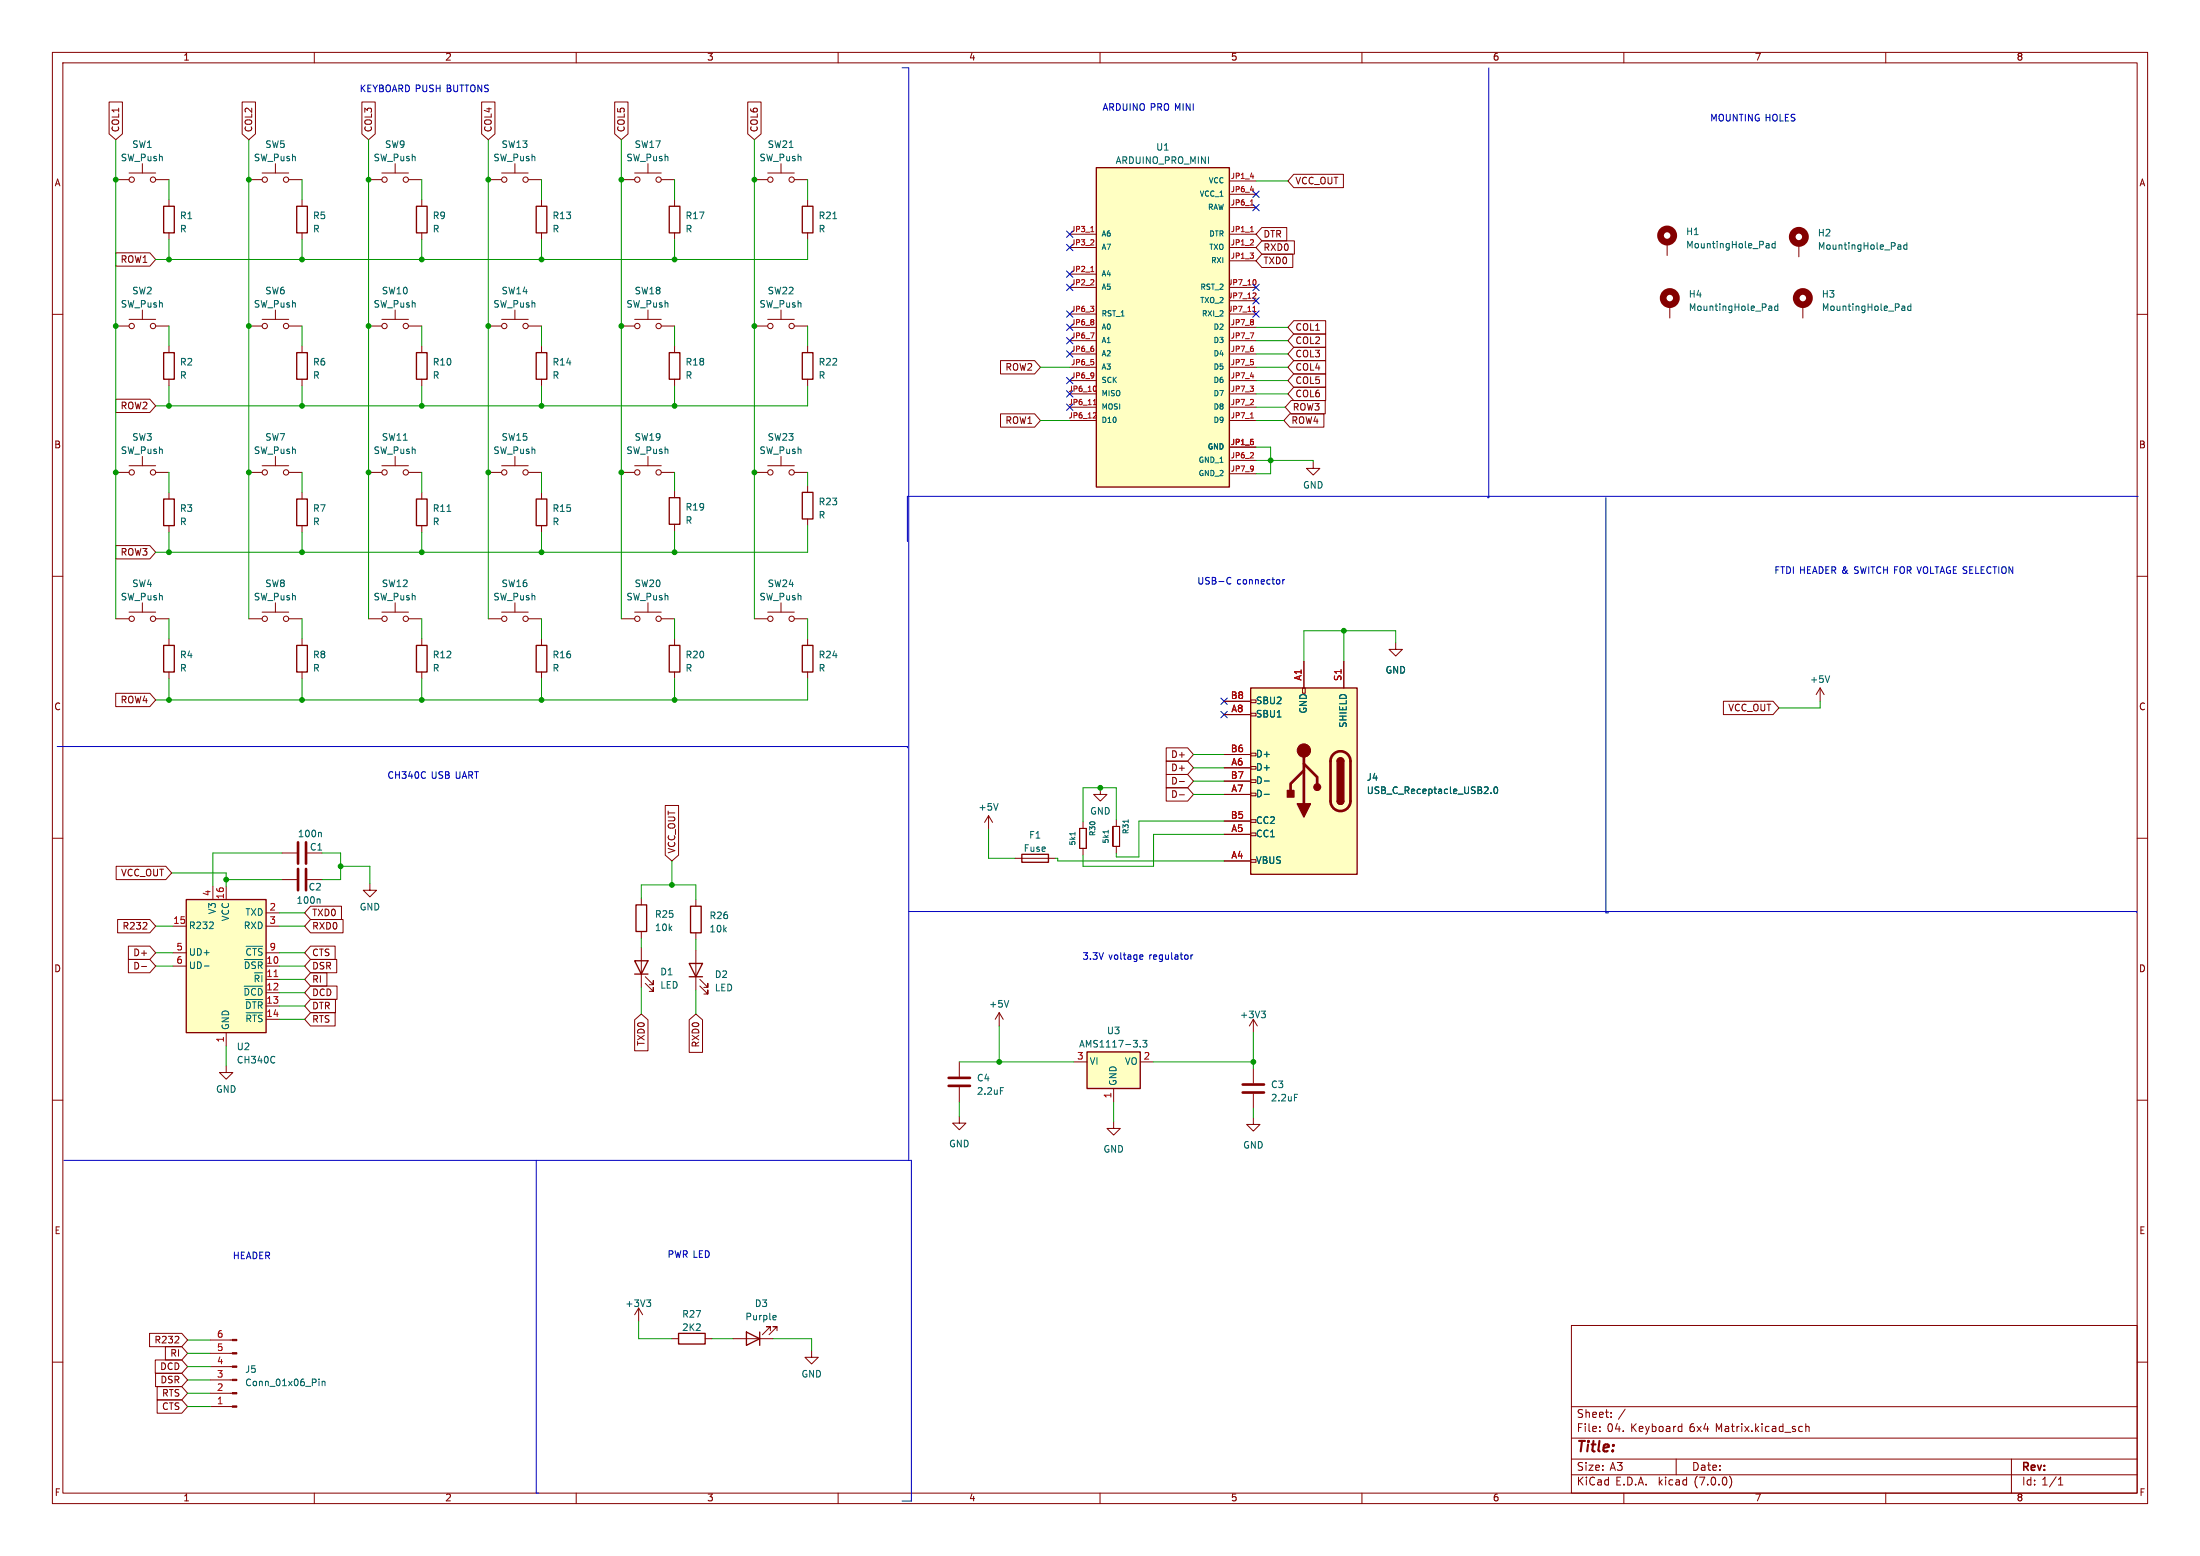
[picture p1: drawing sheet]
<svg xmlns="http://www.w3.org/2000/svg" width="420mm" height="297mm" viewBox="0 0 420 297" stroke-linecap="round" stroke-linejoin="round" font-family="sans-serif">
<g fill="none" stroke="#840000" stroke-width=".19">
<path d="M10 10h400v277h-400zM12 12h396v273h-396zM20.8 19.5h2.6v6.1l-1.3 1.1-1.3-1.1zM46.2 19.5h2.6v6.1l-1.3 1.1-1.3-1.1zM60 10v2M69.1 19.5h2.5v6.1l-1.2 1.1-1.3-1.1zM91.9 19.5h2.6v6.1l-1.3 1.1-1.3-1.1zM110 10v2M117.3 19.5h2.6v6.1l-1.3 1.1-1.3-1.1zM142.7 19.5h2.6v6.1l-1.3 1.1-1.3-1.1zM160 10v2M210 10v2"/>
<path d="M260 10v2M310 10v2M360 10v2M22.1 34.3h2.5M24.6 33h5.1M27.2 31.2v1.8M29.7 34.3h2.6M32.3 38.1v1.3M47.5 34.3h2.5M50 33h5.1M52.6 31.2v1.8M55.1 34.3h2.6"/>
<path d="M57.7 38.1v1.3M70.4 34.3h2.5M72.9 33h5.1M75.4 31.2v1.8M78 34.3h2.5M80.5 38.1v1.3M93.2 34.3h2.6M95.8 33h5M98.3 31.2v1.8M100.8 34.3h2.6M103.4 38.1v1.3M118.6 34.3h2.6"/>
<path d="M121.2 33h5M123.7 31.2v1.8M126.2 34.3h2.6M128.8 38.1v1.3M144 34.3h2.6M146.6 33h5M149.1 31.2v1.8M151.6 34.3h2.6M154.2 38.1v1.3M234.7 34.5h5.1M234.7 39.6h5.1M234.7 37.1h5.1"/>
<path d="M247 33.3h9.5v2.5h-9.5l-1.1-1.3zM10 60h2M22.1 48.3h6.5l1.1 1.2-1.1 1.3h-6.5zM27.2 59.2v1.8M32.3 44.5v1.2M52.6 59.2v1.8M57.7 44.5v1.2M75.4 59.2v1.8M80.5 44.5v1.2M98.3 59.2v1.8M103.4 44.5v1.2M123.7 59.2v1.8"/>
<path d="M128.8 44.5v1.2M149.1 59.2v1.8M154.2 44.5v1.2M204.2 44.7h5.1M204.2 47.2h5.1M204.2 52.3h5.1M204.2 54.9h5.1M204.2 59.9h5.1M234.7 44.7h5.1M234.7 47.2h5.1M234.7 49.8h5.1M234.7 54.9h5.1"/>
<path d="M234.7 59.9h5.1M234.7 57.4h5.1M240.9 48.5h5.9v2.6h-5.9l-1.1-1.3zM240.9 46h6.2v2.5h-6.2l-1.1-1.3zM240.9 43.4h4.7v2.6h-4.7l-1.1-1.3zM318.3 46.2v2.6M318.8 58.2v2.5M343.4 46.5v2.5M344.2 58.2v2.5M408 60h2M22.1 76.2h6.5l1.1 1.3-1.1 1.2h-6.5zM22.1 62.2h2.5"/>
<path d="M24.6 61h5.1M29.7 62.2h2.6M32.3 66v1.3M32.3 72.4v1.3M47.5 62.2h2.5M50 61h5.1M55.1 62.2h2.6M57.7 66v1.3M57.7 72.4v1.3M70.4 62.2h2.5M72.9 61h5.1M78 62.2h2.5"/>
<path d="M80.5 66v1.3M80.5 72.4v1.3M93.2 62.2h2.6M95.8 61h5M100.8 62.2h2.6M103.4 66v1.3M103.4 72.4v1.3M118.6 62.2h2.6M121.2 61h5M126.2 62.2h2.6M128.8 66v1.3M128.8 72.4v1.3"/>
<path d="M144 62.2h2.6M146.6 61h5M151.6 62.2h2.6M154.2 66v1.3M154.2 72.4v1.3M191 68.8h6.5l1.1 1.3-1.1 1.3h-6.5zM191 79h6.5l1.1 1.3-1.1 1.2h-6.5zM204.2 75.2h5.1M204.2 77.7h5.1M204.2 70.1h5.1M204.2 67.6h5.1M204.2 65h5.1"/>
<path d="M204.2 62.5h5.1M204.2 72.6h5.1M234.7 75.2h5.1M234.7 77.7h5.1M234.7 70.1h5.1M234.7 67.6h5.1M234.7 65h5.1M234.7 62.5h5.1M234.7 72.6h5.1M246.2 79h6.5v2.5h-6.5l-1.1-1.2zM246.5 76.5h6.5v2.5h-6.5l-1.1-1.3zM247 73.9h6.1v2.6h-6.1l-1.1-1.3z"/>
<path d="M247 68.8h6.1v2.6h-6.1l-1.1-1.3zM247 66.3h6.1v2.5h-6.1l-1.1-1.2zM247 61.2h6.1v2.6h-6.1l-1.1-1.3zM247 63.8h6.1v2.5h-6.1l-1.1-1.3zM247 71.4h6.1v2.5h-6.1l-1.1-1.3zM22.1 90.2h2.5M24.6 88.9h5.1M27.2 87.1v1.8M29.7 90.2h2.6M32.3 94v1.3M47.5 90.2h2.5M50 88.9h5.1"/>
<path d="M52.6 87.1v1.8M55.1 90.2h2.6M57.7 94v1.3M70.4 90.2h2.5M72.9 88.9h5.1M75.4 87.1v1.8M78 90.2h2.5M80.5 94v1.3M93.2 90.2h2.6M95.8 88.9h5M98.3 87.1v1.8M100.8 90.2h2.6"/>
<path d="M103.4 94v1.3M118.6 90.2h2.6M121.2 88.9h5M123.7 87.1v1.8M126.2 90.2h2.6M128.8 93.7v1.3M144 90.2h2.6M146.6 88.9h5M149.1 87.1v1.8M151.6 90.2h2.6M154.2 92.7v1.3M154.2 99.1v1.2"/>
<path d="M204.2 80.3h5.1M234.7 85.3h5.1M234.7 80.3h5.1M234.7 87.9h5.1M234.7 90.4h5.1M250.7 88.1v1.3h1.3l-1.3 1.3-1.3-1.3h1.3M10 110h2M22.1 104.1h6.5l1.1 1.3-1.1 1.3h-6.5zM22.1 118.1h2.5M24.6 116.8h5.1M27.2 115.1v1.7M29.7 118.1h2.6"/>
<path d="M32.3 100.3v1.3M47.5 118.1h2.5M50 116.8h5.1M52.6 115.1v1.7M55.1 118.1h2.6M57.7 100.3v1.3M70.4 118.1h2.5M72.9 116.8h5.1M75.4 115.1v1.7M78 118.1h2.5M80.5 100.3v1.3M93.2 118.1h2.6"/>
<path d="M95.8 116.8h5M98.3 115.1v1.7M100.8 118.1h2.6M103.4 100.3v1.3M118.6 118.1h2.6M121.2 116.8h5M123.7 115.1v1.7M126.2 118.1h2.6M128.8 100.1v1.2M144 118.1h2.6M146.6 116.8h5M149.1 115.1v1.7"/>
<path d="M151.6 118.1h2.6M408 110h2M22.1 132.3h6.5l1.1 1.3-1.1 1.3h-6.5zM32.3 121.9v1.3M32.3 128.3v1.2M57.7 121.9v1.3M57.7 128.3v1.2M80.5 121.9v1.3M80.5 128.3v1.2M103.4 121.9v1.3M103.4 128.3v1.2M128.8 121.9v1.3"/>
<path d="M128.8 128.3v1.2M154.2 121.9v1.3M154.2 128.3v1.2M233.7 136.4h5.1M233.7 133.9h5.1M238.8 133.6h1v.5h-1zM238.8 136.1h1v.6h-1zM248.7 131.3h.5v1h-.5zM248.9 126.2v5.1M256.5 126.2v5.1M266.4 122.7v1.3h1.3l-1.3 1.2-1.2-1.2h1.2M329 133.9h9.5l1.1 1.2-1.1 1.3h-9.5z"/>
<path d="M347.5 131.3l-.8 1.3M347.5 131.3v2.6M347.5 131.3l.7 1.3M10 160h2M127 153.7h2.5v9.5l-1.2 1.1-1.3-1.1zM188.7 155.7l-.7 1.3M188.7 155.7v2.5M188.7 155.7l.8 1.3M206.1 158.1v3.8zM206.1 158.1h1.3zM206.8 156.8v1.3M207.4 158.1v3.8z"/>
<path d="M210.1 150.4v1.2h1.2l-1.2 1.3-1.3-1.3h1.3M212.4 157.7l.1 3.8zM212.5 157.7l1.2 .1zM213.1 156.5v1.2M213.7 157.7v3.8zM222.6 142.7h4.1l1.1 1.3-1.1 1.3h-4.1zM222.6 147.8h4.1l1.1 1.3-1.1 1.3h-4.1zM222.6 145.3h4.1l1.1 1.3-1.1 1.2h-4.1zM222.6 150.4h4.1l1.1 1.2-1.1 1.3h-4.1zM225.1 149.2h1M225.1 151.7h1M233.7 159.3h5.1"/>
<path d="M233.7 146.6h5.1M233.7 151.6h5.1M233.7 156.7h5.1M233.7 144h5.1M233.7 149.1h5.1M238.8 143.8h1v.5h-1zM238.8 146.3h1v.5h-1zM238.8 148.8h1v.6h-1zM238.8 151.4h1v.5h-1zM238.8 156.5h1v.5h-1zM238.8 159h1v.5h-1zM408 160h2"/>
<path d="M22.2 165.4h9.5l1.1 1.2-1.1 1.3h-9.5zM22.5 175.5h6.1l1.1 1.3-1.1 1.3h-6.1zM27.3 177.3h.7M28 176.2v.4M33 176.8h2.6M40.6 169.2v2.5M43.2 169.2v2.5M50.8 176.8h2.5M50.8 174.2h2.5M53.8 162.8h2.8M53.8 167.9h2.8M58.7 167.9h2.8"/>
<path d="M59.3 175.5h6.2v2.6h-6.2l-1.1-1.3zM59.3 173h5.9v2.5h-5.9l-1.1-1.3zM70.6 168.7v1.2h1.3l-1.3 1.3-1.3-1.3h1.3M122.4 171.5v1.2M122.4 177.8v1.3M132.8 171.7v1.3M132.8 178.1v1.2M193.8 163.8h7.6M206.1 161.9l1.3 .1zM206.8 161.9v1.3M212.5 161.5l1.2 .1zM213.1 161.5v1.3"/>
<path d="M233.7 164.3h5.1M238.8 164.1h1v.5h-1zM24.5 183.1h4.1l1.1 1.3-1.1 1.3h-4.1zM24.5 180.6h4.1l1.1 1.3-1.1 1.2h-4.1zM27 184.5h1M33 184.4h2.6M33 181.9h2.6M43.2 197.1v2.5M50.8 184.4h2.5M50.8 186.9h2.5M50.8 189.5h2.5M50.8 192h2.5"/>
<path d="M50.8 194.6h2.5M50.8 181.9h2.5M59.3 185.7h3.1v2.5h-3.1l-1.1-1.3zM59.3 183.1h5v2.6h-5l-1.1-1.3zM59.3 180.6h4.7v2.5h-4.7l-1.1-1.2zM59.3 190.8h4.7v2.5h-4.7l-1.1-1.3zM59.3 193.3h4.7v2.5h-4.7l-1.1-1.2zM59.3 188.2h5v2.6h-5l-1.1-1.3zM121.2 194.7l1.2-1.2 1.3 1.2v5.9h-2.5zM122.4 180.8v7.7M123.2 187.7l1.5 1.5v-.7v.7h-.7M123.2 186.4l1.5 1.6v-.8v.8h-.7"/>
<path d="M131.6 194.7l1.2-1.2 1.3 1.2v6.2h-2.5zM132.8 181.4v7.6M133.6 188.2l1.5 1.5v-.7v.7h-.7M133.6 186.9l1.5 1.6v-.8v.8h-.7M190.8 193.3l-.8 1.3M190.8 193.3v2.5M190.8 193.3l.7 1.3M239.3 194.6l-.8 1.2M239.3 194.6v2.5M239.3 194.6l.7 1.2M10 210h2M43.2 203.5v1.2h1.2l-1.2 1.3-1.3-1.3h1.3"/>
<path d="M183.1 213.1v1.3h1.3l-1.3 1.2-1.2-1.2h1.2M183.1 202.7v2.8M183.1 207.5v2.8M205 202.7h2.5M212.6 214.1v1.3h1.3l-1.3 1.3-1.3-1.3h1.3M212.6 207.8v2.5M217.7 202.7h2.5M239.3 213.4v1.2h1.2l-1.2 1.3-1.3-1.3h1.3M239.3 204v2.8M239.3 208.8v2.8M408 210h2M10 260h2"/>
<path d="M28.5 254.5h6.2l1.1 1.3-1.1 1.2h-6.2zM29.6 259.6h5.1l1.1 1.3-1.1 1.2h-5.1zM31.6 257h3.1l1.1 1.3-1.1 1.3h-3.1zM33.4 256.3h.7M34.1 255.2v.4M40.1 255.8h4.2M40.1 258.3h4.2M121.9 249.7l-.7 1.3M121.9 249.7v2.5M121.9 249.7l.8 1.3M128.3 255.5h1.2M134.6 255.5h1.3"/>
<path d="M140 255.5h7.6M147.1 254v-.8h-.8h.8l-1.6 1.6M148.3 254v-.8h-.7h.7l-1.5 1.6M154.9 257.8v1.3h1.3l-1.3 1.2-1.2-1.2h1.2M300 253h108v32h-108zM408 260h2M29.7 262.1h5l1.1 1.3-1.1 1.3h-5zM30 267.2h4.7l1.1 1.3-1.1 1.2h-4.7zM30 264.7h4.7l1.1 1.2-1.1 1.3h-4.7zM40.1 260.9h4.2M40.1 263.4h4.2M40.1 265.9h4.2"/>
<path d="M40.1 268.5h4.2M300 278.5h108M300 274.5h108M300 268.5h108M305.4 273.1v.2M305.4 272.3v.2M307.6 270.4v.2M307.6 269.6v.2M320 278.5v3M320.6 272.3h.5M321.1 271.8v1.5M321.1 273.2l-.5 .1"/>
<path d="M343.7 272.3h.4M344.1 273.2l-.4 .1M344.7 272.4l.2-.1h.4l.1 1M344.7 271.8v1.5M384 278.5v6.5M60 285v2M110 285v2M160 285v2M210 285v2M260 285v2M300 281.5h108M310 285v2"/>
<path d="M330.2 281.7a1.72 1.72 0 0 1 0 2.3M360 285v2M393 283.5h.8M393 282.4l.4-.4v1.5"/>
<circle cx="25.1" cy="34.3" r=".51"/>
<circle cx="29.2" cy="34.3" r=".51"/>
<circle cx="50.5" cy="34.3" r=".51"/>
<circle cx="54.6" cy="34.3" r=".51"/>
<circle cx="73.4" cy="34.3" r=".51"/>
<circle cx="77.5" cy="34.3" r=".51"/>
<circle cx="96.3" cy="34.3" r=".51"/>
<circle cx="100.3" cy="34.3" r=".51"/>
<circle cx="121.7" cy="34.3" r=".51"/>
<circle cx="125.7" cy="34.3" r=".51"/>
<circle cx="147.1" cy="34.3" r=".51"/>
<circle cx="151.1" cy="34.3" r=".51"/>
<circle cx="25.1" cy="62.2" r=".51"/>
<circle cx="29.2" cy="62.2" r=".51"/>
<circle cx="50.5" cy="62.2" r=".51"/>
<circle cx="54.6" cy="62.2" r=".51"/>
<circle cx="73.4" cy="62.2" r=".51"/>
<circle cx="77.5" cy="62.2" r=".51"/>
<circle cx="96.3" cy="62.2" r=".51"/>
<circle cx="100.3" cy="62.2" r=".51"/>
<circle cx="121.7" cy="62.2" r=".51"/>
<circle cx="125.7" cy="62.2" r=".51"/>
<circle cx="147.1" cy="62.2" r=".51"/>
<circle cx="151.1" cy="62.2" r=".51"/>
<circle cx="25.1" cy="90.2" r=".51"/>
<circle cx="29.2" cy="90.2" r=".51"/>
<circle cx="50.5" cy="90.2" r=".51"/>
<circle cx="54.6" cy="90.2" r=".51"/>
<circle cx="73.4" cy="90.2" r=".51"/>
<circle cx="77.5" cy="90.2" r=".51"/>
<circle cx="96.3" cy="90.2" r=".51"/>
<circle cx="100.3" cy="90.2" r=".51"/>
<circle cx="121.7" cy="90.2" r=".51"/>
<circle cx="125.7" cy="90.2" r=".51"/>
<circle cx="147.1" cy="90.2" r=".51"/>
<circle cx="151.1" cy="90.2" r=".51"/>
<circle cx="25.1" cy="118.1" r=".51"/>
<circle cx="29.2" cy="118.1" r=".51"/>
<circle cx="50.5" cy="118.1" r=".51"/>
<circle cx="54.6" cy="118.1" r=".51"/>
<circle cx="73.4" cy="118.1" r=".51"/>
<circle cx="77.5" cy="118.1" r=".51"/>
<circle cx="96.3" cy="118.1" r=".51"/>
<circle cx="100.3" cy="118.1" r=".51"/>
<circle cx="121.7" cy="118.1" r=".51"/>
<circle cx="125.7" cy="118.1" r=".51"/>
<circle cx="147.1" cy="118.1" r=".51"/>
<circle cx="151.1" cy="118.1" r=".51"/>
</g>
<g fill="none" stroke="#840000" stroke-width=".25">
<path d="M31.2 39.4h2.1v5.1h-2.1zM56.6 39.4h2.1v5.1h-2.1zM79.5 39.4h2v5.1h-2zM102.4 39.4h2v5.1h-2zM127.8 39.4h2v5.1h-2zM153.2 39.4h2v5.1h-2zM209.3 32h25.4v61h-25.4zM31.2 67.3h2.1v5.1h-2.1zM56.6 67.3h2.1v5.1h-2.1zM79.5 67.3h2v5.1h-2zM102.4 67.3h2v5.1h-2zM127.8 67.3h2v5.1h-2z"/>
<path d="M153.2 67.3h2v5.1h-2zM31.2 95.3h2.1v5h-2.1zM56.6 95.3h2.1v5h-2.1zM79.5 95.3h2v5h-2zM102.4 95.3h2v5h-2zM127.8 95h2v5.1h-2zM153.2 94h2v5.1h-2zM31.2 123.2h2.1v5.1h-2.1zM56.6 123.2h2.1v5.1h-2.1zM79.5 123.2h2v5.1h-2zM102.4 123.2h2v5.1h-2zM127.8 123.2h2v5.1h-2z"/>
<path d="M153.2 123.2h2v5.1h-2zM238.8 131.3h20.3v35.6h-20.3zM255.3 145.3a.64 .64 0 0 1 .6-.6 .64 .64 0 0 1 .6 .6M255.3 152.9a.64 .64 0 0 0 .6 .6 .64 .64 0 0 0 .6-.6M35.6 171.7h15.2v25.4h-15.2zM121.4 172.7h2v5.1h-2zM131.8 173h2.1v5.1h-2.1zM195.1 163.1h5.1v1.5h-5.1zM121.2 183.4h2.5l-1.3 2.5zM121.2 185.9h2.5M131.6 183.9h2.5l-1.3 2.5zM131.6 186.4h2.5"/>
<path d="M207.5 200.8h10.2v7h-10.2zM129.5 254.5h5.1v2h-5.1zM142.5 254.3l2.5 1.2-2.5 1.3zM145 254.3v2.5"/>
</g>
<g fill="none" stroke="#006464" stroke-width=".19">
<path d="M337.3 46.5h.3l.1 .2v.6M337.7 47.3h-.4M337.7 46.8h-.4M337.8 58.4h.3l.1 .2v.7M338.2 59.2l-.4 .1M338.2 58.7l-.4 .1M338.9 46.5h-.4l-.2 .2 .1 .6h.5M338.9 46.1v1.2M339.4 58.5l-.4-.1-.2 .3 .1 .5h.5M339.4 58v1.3M362.5 46.7h.2l.2 .2v.7M362.9 47.5l-.4 .1"/>
<path d="M362.9 47l-.4 .1M363.2 58.4h.3l.1 .2v.7M363.6 59.2l-.4 .1M363.6 58.7l-.4 .1M364 46.8l-.3-.1-.3 .3 .1 .5h.5M364 46.3v1.3M364.8 58.5l-.4-.1-.2 .3 .1 .5h.5M364.8 58v1.3M349.3 129l-.4 1.3M61.2 158.9l.1 .2v.6M190.5 153.4l-.4 1.2M205.2 158.9v.5"/>
<path d="M211.6 158.5v.5M215.4 156.5v.5M241.3 151.6h1M241.3 149.1h1M284.6 151.3v.2M285.3 150.3l.2-.1a.68 .68 0 0 1 .4 .6 .68 .68 0 0 1-.4 .7l-.3-.5zM60.9 171.6l.2 .2v.6M39 184.4h.9M46.6 188.2h3.6M46.7 183.2h3.5M46.8 183.6v1.3M46.9 190.8h3.3"/>
<path d="M47 193.3h3.2M47 180.6h3.2M47.1 191.2v1.3M47.1 193.8v1.2M47.5 189.2l-.2-.5h-.5v1.3M47.9 181.2l-.6-.1-.2 .5M48.2 181.1h.8M48.5 191.2v1.3M48.6 181.1v1.2M48.6 193.8v1.2M48.7 186.1v1.3M49.3 183.6v1.3"/>
<path d="M49.3 188.7v1.3M49.3 191.2v1.3M50 186.1v1.3M50.1 181.1h-.5l-.3 .3M192.6 191l-.5 1.2M217.7 199.7v.2M218.2 198.6h.7l-.4 .5 .4 .1v.5l-.2 .2-.5-.2M240.8 193h.8l-.5 .5M241.3 193.5l.3 .2v.3l-.3 .3M191 207.6h.6M247.1 208.9h.6M123.4 248.1h.8l-.4 .5"/>
<path d="M124 248.6l.2 .2v.3l-.2 .3M147.7 251.1h.4l.1 .3-.6 .1M148.1 251.9h-.4M60.9 263.2v.2M60.9 263.7v.8M61.5 263.7v.8M61.5 263.8l.2-.1h.3v.8"/>
</g>
<path d="M248.9 145.8l2.6 2.5v1.3M248.9 147.1l-2.5 2.5v1.3M248.9 143.3v10.1M254.6 143.9a1.9 1.9 0 0 1 2-.4 1.9 1.9 0 0 1 1.2 1.8v7.6a1.91 1.91 0 0 1-1.9 1.9 1.91 1.91 0 0 1-1.9-1.9v-7.8l.2-.6zM56.9 160.8v4M56.9 165.9v4M58.4 160.8v4M58.4 165.9v4M181.1 207.3h4.1M181.1 205.7h4.1M237.2 208.5h4.1M237.2 207h4.1" fill="none" stroke="#840000" stroke-width=".51"/>
<g fill="#ffffc2" stroke="#ffffc2" stroke-width=".19">
<path d="M209.3 32h25.4v61h-25.4z"/>
<path d="M207.5 200.8h10.2v7h-10.2z"/>
<path d="M238.8 131.3h20.3v35.6h-20.3z"/>
<path d="M35.6 171.7h15.2v25.4h-15.2z"/>
</g>
<g fill="none" stroke="#a90000" stroke-width=".19">
<path d="M238.7 39.1h.6M208.2 44.2h.6M208.2 51.8h.6M238.7 44.2h.6M239.2 59.5h.6M239.4 58.6l.1-.1v1M239.6 55.9l.2 .2-.1 .2-.6 .6h.7M239.6 53.4l.2 .4-.2 .5M208.7 77.2h.6M208.9 76.4l.1-.2v1M209.1 78.8l.2 .2-.1 .2-.5 .6h.6M209.2 73.7l.1 .4-.1 .6"/>
<path d="M238.7 79.8h.6M52.3 186.4h.7"/>
</g>
<g fill="none" stroke="#840000" stroke-width="1.3">
<circle cx="318.3" cy="45" r="1.27"/>
<circle cx="318.8" cy="56.9" r="1.27"/>
<circle cx="343.4" cy="45.2" r="1.27"/>
<circle cx="344.2" cy="56.9" r="1.27"/>
</g>
<g fill="#840000" stroke="#840000" stroke-width=".25">
<path d="M255.5 144.8a.64 .64 0 0 1 .6-.1 .64 .64 0 0 1 .4 .6h-1.2z"/>
<path d="M255.3 145.3h1.2v7.6h-1.2z"/>
<path d="M255.3 152.9h1.2a.64 .64 0 0 1-.6 .6 .64 .64 0 0 1-.6-.6z"/>
<path d="M247.6 153.4h2.6l-1.3 2.6z"/>
<path d="M245.7 150.9h1.3v1.2h-1.3z"/>
<circle cx="251.5" cy="150.2" r=".63"/>
</g>
<g fill="#840000" stroke="#840000" stroke-width=".19">
<path d="M44.3 255.7h.9v.2h-.9z"/>
<path d="M44.3 258.2h.9v.2h-.9z"/>
<path d="M44.3 260.7h.9v.3h-.9z"/>
<path d="M44.3 263.3h.9v.2h-.9z"/>
<path d="M44.3 265.8h.9v.3h-.9z"/>
<path d="M44.3 268.4h.9v.2h-.9z"/>
<circle cx="248.9" cy="143.3" r="1.27"/>
</g>
<g fill="none" stroke="#0000c2" stroke-width=".19">
<path d="M172.2 13h1.3v208.5M284.2 13v82h-.2M306.6 95v79.2h.5M408.2 94.7h-235v8.7M234.4 110.3h.6M235 111.4h-.6M244.9 110.6v.9M245.2 110.6l-.3 .3M10.9 142.5h162.3v.2M81.1 147.4h.1M81.2 148.4l-.1 .1M173.5 174h234.4v.2"/>
<path d="M217.8 182.3h.3l.1 .3-.6 .1M218.1 183.1h-.3M227.4 182.3v.8M227.7 182.3l-.3 .2M12.2 221.5h161.8v65h-1.8M102.4 221.5v63.5h.5"/>
</g>
<g fill="none" stroke="#009600" stroke-width=".19">
<path d="M22.1 26.7v91.4M32.3 34.3v3.8M47.5 26.7v91.4M57.7 34.3v3.8M70.4 26.7v91.4M80.5 34.3v3.8M93.2 26.7v91.4M103.4 34.3v3.8M118.6 26.7v91.4M128.8 34.3v3.8M144 26.7v91.4M154.2 34.3v3.8"/>
<path d="M239.8 34.5h6.1M32.3 45.7v3.8M57.7 45.7v3.8M80.5 45.7v3.8M103.4 45.7v3.8M128.8 45.7v3.8M154.2 45.7v3.8h-124.5M32.3 62.2v3.8M32.3 73.7v3.8M57.7 62.2v3.8M57.7 73.7v3.8M80.5 62.2v3.8"/>
<path d="M80.5 73.7v3.8M103.4 62.2v3.8M103.4 73.7v3.8M128.8 62.2v3.8M128.8 73.7v3.8M154.2 73.7v3.8h-124.5M154.2 62.2v3.8M198.6 70.1h5.6M239.8 70.1h6.1M239.8 62.5h6.1M239.8 77.7h5.6M239.8 65h6.1"/>
<path d="M239.8 67.6h6.1M239.8 72.6h6.1M239.8 75.2h6.1M32.3 90.2v3.8M57.7 90.2v3.8M80.5 90.2v3.8M103.4 90.2v3.8M128.8 90.2v3.5M154.2 90.2v2.5M198.6 80.3h5.6M239.8 80.3h5.3M239.8 85.3h2.8v5.1h-2.8"/>
<path d="M239.8 87.9h10.9v.2M32.3 101.6v3.8M32.3 118.1v3.8M57.7 101.6v3.8M57.7 118.1v3.8M80.5 101.6v3.8M80.5 118.1v3.8M103.4 101.6v3.8M103.4 118.1v3.8M128.8 101.3v4.1M128.8 118.1v3.8M154.2 100.3v5.1h-124.5"/>
<path d="M154.2 118.1v3.8M32.3 129.5v4.1M57.7 129.5v4.1M80.5 129.5v4.1M103.4 129.5v4.1M128.8 129.5v4.1M154.2 129.5v4.1h-124.5M256.5 120.4v5.8M266.4 122.7v-2.3h-17.5v5.8M347.5 133.9v1.2h-7.9M188.7 158.2v5.6h5.1M213.1 156.5v-6.1h-6.3v6.4"/>
<path d="M227.8 146.6h5.9M227.8 144h5.9M227.8 151.6h5.9M227.8 149.1h5.9M233.7 156.7h-16.3v6.9h-4.3v-.8M233.7 159.3h-13.5v6.1h-13.4v-2.2M29.7 176.8h3.3M32.8 166.6h10.4v2.6M43.2 167.9h10.6M53.3 176.8h4.9M53.3 174.2h4.9M53.8 162.8h-13.2v6.4"/>
<path d="M61.5 162.8h3.5v5.1h-3.5M65 165.4h5.6v3.3M122.4 171.5v-2.6h10.4v2.8M122.4 179.1v1.7M128.3 164.3v4.6M132.8 179.3v2.1M201.4 163.8h.5v.5h31.8M29.7 181.9h3.3M29.7 184.4h3.3M43.2 199.6v3.9M53.3 189.5h4.9M53.3 181.9h4.9"/>
<path d="M53.3 184.4h4.9M53.3 192h4.9M53.3 194.6h4.9M53.3 186.9h4.9M122.4 188.5v5M132.8 189v4.5M190.8 195.8v6.9M239.3 197.1v6.9M183.1 202.7h21.9M183.1 210.3v2.8M212.6 210.3v3.8M220.2 202.7h19.1"/>
<path d="M239.3 211.6v1.8M35.8 255.8h4.3M35.8 258.3h4.3M121.9 252.2v3.3h6.4M135.9 255.5h4.1M147.6 255.5h7.3v2.3M35.8 263.4h4.3M35.8 260.9h4.3M35.8 265.9h4.3M35.8 268.5h4.3"/>
</g>
<g fill="none" stroke="#000084" stroke-width=".19">
<path d="M239.2 36.5l1.2 1.2M239.2 39l1.2 1.2M240.4 36.5l-1.2 1.2M240.4 39l-1.2 1.2M203.6 46.6l1.2 1.3M203.6 51.7l1.2 1.2M203.6 54.3l1.2 1.2M203.6 59.3l1.2 1.3M203.6 44.1l1.2 1.2M204.8 46.6l-1.2 1.3M204.8 51.7l-1.2 1.2M204.8 54.3l-1.2 1.2"/>
<path d="M204.8 59.3l-1.2 1.3M204.8 44.1l-1.2 1.2M239.2 54.3l1.2 1.2M239.2 59.3l1.2 1.3M239.2 56.8l1.2 1.2M240.4 54.3l-1.2 1.2M240.4 59.3l-1.2 1.3M240.4 56.8l-1.2 1.2M203.6 67l1.2 1.2M203.6 72l1.2 1.3M203.6 74.6l1.2 1.2M203.6 77.1l1.2 1.2"/>
<path d="M203.6 64.4l1.2 1.2M203.6 61.9l1.2 1.2M204.8 74.6l-1.2 1.2M204.8 67l-1.2 1.2M204.8 72l-1.2 1.3M204.8 77.1l-1.2 1.2M204.8 64.4l-1.2 1.2M204.8 61.9l-1.2 1.2M233.1 133.2l1.2 1.3M233.1 135.8l1.2 1.2M234.3 133.2l-1.2 1.3M234.3 135.8l-1.2 1.2"/>
</g>
<g fill="#009600" stroke="#009600" stroke-width=".19">
<circle cx="210.1" cy="150.4" r=".46"/>
<circle cx="242.6" cy="87.9" r=".46"/>
<circle cx="103.4" cy="77.5" r=".46"/>
<circle cx="118.6" cy="90.2" r=".46"/>
<circle cx="128.8" cy="77.5" r=".46"/>
<circle cx="128.8" cy="105.4" r=".46"/>
<circle cx="144" cy="90.2" r=".46"/>
<circle cx="128.8" cy="133.6" r=".46"/>
<circle cx="256.5" cy="120.4" r=".46"/>
<circle cx="128.8" cy="49.5" r=".46"/>
<circle cx="118.6" cy="34.3" r=".46"/>
<circle cx="144" cy="62.2" r=".46"/>
<circle cx="144" cy="34.3" r=".46"/>
<circle cx="190.8" cy="202.7" r=".46"/>
<circle cx="239.3" cy="202.7" r=".46"/>
<circle cx="93.2" cy="62.2" r=".46"/>
<circle cx="93.2" cy="34.3" r=".46"/>
<circle cx="80.5" cy="49.5" r=".46"/>
<circle cx="103.4" cy="49.5" r=".46"/>
<circle cx="118.6" cy="62.2" r=".46"/>
<circle cx="32.3" cy="49.5" r=".46"/>
<circle cx="70.4" cy="34.3" r=".46"/>
<circle cx="22.1" cy="34.3" r=".46"/>
<circle cx="57.7" cy="49.5" r=".46"/>
<circle cx="47.5" cy="62.2" r=".46"/>
<circle cx="70.4" cy="62.2" r=".46"/>
<circle cx="47.5" cy="34.3" r=".46"/>
<circle cx="57.7" cy="77.5" r=".46"/>
<circle cx="22.1" cy="62.2" r=".46"/>
<circle cx="80.5" cy="77.5" r=".46"/>
<circle cx="93.2" cy="90.2" r=".46"/>
<circle cx="47.5" cy="90.2" r=".46"/>
<circle cx="32.3" cy="77.5" r=".46"/>
<circle cx="22.1" cy="90.2" r=".46"/>
<circle cx="70.4" cy="90.2" r=".46"/>
<circle cx="43.2" cy="167.9" r=".46"/>
<circle cx="32.3" cy="133.6" r=".46"/>
<circle cx="57.7" cy="133.6" r=".46"/>
<circle cx="65" cy="165.4" r=".46"/>
<circle cx="32.3" cy="105.4" r=".46"/>
<circle cx="57.7" cy="105.4" r=".46"/>
<circle cx="103.4" cy="133.6" r=".46"/>
<circle cx="80.5" cy="105.4" r=".46"/>
<circle cx="103.4" cy="105.4" r=".46"/>
<circle cx="80.5" cy="133.6" r=".46"/>
<circle cx="128.3" cy="168.9" r=".46"/>
</g>
<text font-size="2.8" fill="#840000" x="301" y="277.8">Title:</text>
<g font-size="2.1" fill="#840000">
<text x="301" y="273.6">File:</text>
<text x="301" y="270.9">Sheet:</text>
<text x="306.8" y="273.6">04.</text>
<text x="308.9" y="270.9">/</text>
<text x="311.3" y="273.6">Keyboard</text>
<text x="322.6" y="273.6">6x4</text>
<text x="327.6" y="273.6">Matrix.kicad_sch</text>
<text x="301" y="281">Size:</text>
<text x="307.3" y="281">A3</text>
<text x="323" y="281">Date:</text>
<text x="386" y="281.2">Rev:</text>
<text x="301" y="283.8">KiCad</text>
<text x="308.4" y="283.8">E.D.A.</text>
<text x="316.6" y="283.8">kicad</text>
<text x="323.6" y="283.8">(7.0.0)</text>
<text x="386" y="283.8">Id: 1/1</text>
</g>
<g font-size="1.8" fill="#840000">
<text x="35" y="11.8">1</text>
<text x="85" y="11.8">2</text>
<text x="135" y="11.8">3</text>
<text x="185" y="11.8">4</text>
<text x="235" y="11.8">5</text>
<text x="285" y="11.8">6</text>
<text x="335" y="11.8">7</text>
<text x="385" y="11.8">8</text>
<text x="23" y="25.2" transform="rotate(-90 23 25.2)">COL1</text>
<text x="48.4" y="25.2" transform="rotate(-90 48.4 25.2)">COL2</text>
<text x="71.3" y="25.2" transform="rotate(-90 71.3 25.2)">COL3</text>
<text x="94.1" y="25.2" transform="rotate(-90 94.1 25.2)">COL4</text>
<text x="119.5" y="25.2" transform="rotate(-90 119.5 25.2)">COL5</text>
<text x="144.9" y="25.2" transform="rotate(-90 144.9 25.2)">COL6</text>
<text x="10.4" y="35.8">A</text>
<text x="247.3" y="35.5">VCC_OUT</text>
<text x="408.4" y="35.8">A</text>
<text x="241.2" y="45.6">DTR</text>
<text x="22.9" y="50.4">ROW1</text>
<text x="241.2" y="50.7">TXD0</text>
<text x="241.2" y="48.2">RXD0</text>
<text x="247.3" y="63.4">COL1</text>
<text x="247.3" y="65.9">COL2</text>
<text x="191.8" y="71">ROW2</text>
<text x="247.3" y="71">COL4</text>
<text x="247.3" y="68.5">COL3</text>
<text x="247.3" y="76.1">COL6</text>
<text x="247.3" y="73.6">COL5</text>
<text x="22.9" y="78.4">ROW2</text>
<text x="191.8" y="81.2">ROW1</text>
<text x="246.5" y="81.2">ROW4</text>
<text x="246.8" y="78.6">ROW3</text>
<text x="10.3" y="85.8">B</text>
<text x="408.3" y="85.8">B</text>
<text x="22.9" y="106.3">ROW3</text>
<text x="10.3" y="135.8">C</text>
<text x="22.9" y="134.5">ROW4</text>
<text x="329.8" y="136">VCC_OUT</text>
<text x="408.3" y="135.8">C</text>
<text x="223.4" y="144.9">D+</text>
<text x="223.4" y="147.5">D+</text>
<text x="223.4" y="150">D-</text>
<text x="223.4" y="152.6">D-</text>
<text x="23" y="167.5">VCC_OUT</text>
<text x="129.2" y="162.9" transform="rotate(-90 129.2 162.9)">VCC_OUT</text>
<text x="23.3" y="177.7">R232</text>
<text x="59.6" y="177.7">RXD0</text>
<text x="59.6" y="175.2">TXD0</text>
<text x="10.3" y="185.8">D</text>
<text x="25.3" y="185.3">D-</text>
<text x="25.3" y="182.8">D+</text>
<text x="59.6" y="185.3">DSR</text>
<text x="59.6" y="182.8">CTS</text>
<text x="408.3" y="185.8">D</text>
<text x="59.6" y="187.9">RI</text>
<text x="59.6" y="190.4">DCD</text>
<text x="59.6" y="192.9">DTR</text>
<text x="59.6" y="195.5">RTS</text>
<text x="123.3" y="199.8" transform="rotate(-90 123.3 199.8)">TXD0</text>
<text x="133.8" y="200.1" transform="rotate(-90 133.8 200.1)">RXD0</text>
<text x="10.4" y="235.8">E</text>
<text x="408.3" y="235.8">E</text>
<text x="29.4" y="256.7">R232</text>
<text x="30.4" y="261.8">DCD</text>
<text x="32.4" y="259.2">RI</text>
<text x="30.5" y="264.3">DSR</text>
<text x="30.8" y="269.4">CTS</text>
<text x="30.8" y="266.9">RTS</text>
<text x="10.4" y="285.8">F</text>
<text x="35" y="286.8">1</text>
<text x="85" y="286.8">2</text>
<text x="135" y="286.8">3</text>
<text x="185" y="286.8">4</text>
<text x="235" y="286.8">5</text>
<text x="285" y="286.8">6</text>
<text x="335" y="286.8">7</text>
<text x="385" y="286.8">8</text>
<text x="408.4" y="285.8">F</text>
</g>
<g font-size="1.8" fill="#0000c2">
<text x="68.5" y="17.8">KEYBOARD PUSH BUTTONS</text>
<text x="210.4" y="21.3">ARDUINO PRO MINI</text>
<text x="326.3" y="23.4">MOUNTING HOLES</text>
<text x="228.4" y="111.8">USB-C</text>
<text x="236" y="111.8">connector</text>
<text x="338.6" y="109.7">FTDI HEADER &amp;</text>
<text x="354" y="109.7">SWITCH FOR VOLTAGE SELECTION</text>
<text x="73.8" y="148.8">CH340C</text>
<text x="82.2" y="148.8">USB UART</text>
<text x="206.5" y="183.4">3.3V</text>
<text x="211.5" y="183.4">voltage</text>
<text x="219.3" y="183.4">regulator</text>
<text x="44.4" y="240.5">HEADER</text>
<text x="127.3" y="240.3">PWR LED</text>
</g>
<g font-size="1.8" fill="#006464">
<text x="25.2" y="28.5">SW1</text>
<text x="50.6" y="28.5">SW5</text>
<text x="73.4" y="28.5">SW9</text>
<text x="95.7" y="28.5">SW13</text>
<text x="121.1" y="28.5">SW17</text>
<text x="146.5" y="28.5">SW21</text>
<text x="220.7" y="29">U1</text>
<text x="23" y="31.1">SW_Push</text>
<text x="48.4" y="31.1">SW_Push</text>
<text x="71.3" y="31.1">SW_Push</text>
<text x="94.1" y="31.1">SW_Push</text>
<text x="119.5" y="31.1">SW_Push</text>
<text x="144.9" y="31.1">SW_Push</text>
<text x="212.9" y="31.6">ARDUINO_PRO_MINI</text>
<text x="34.3" y="42.1">R1</text>
<text x="34.3" y="44.6">R</text>
<text x="59.7" y="42.1">R5</text>
<text x="59.7" y="44.6">R</text>
<text x="82.6" y="42.1">R9</text>
<text x="82.6" y="44.6">R</text>
<text x="105.4" y="42.1">R13</text>
<text x="105.4" y="44.6">R</text>
<text x="130.8" y="42.1">R17</text>
<text x="130.8" y="44.6">R</text>
<text x="156.2" y="42.1">R21</text>
<text x="156.2" y="44.6">R</text>
<text x="321.8" y="45.1">H1</text>
<text x="321.8" y="47.7">MountingHole_Pad</text>
<text x="347" y="45.4">H2</text>
<text x="347" y="47.9">MountingHole_Pad</text>
<text x="23" y="59">SW_Push</text>
<text x="25.2" y="56.5">SW2</text>
<text x="48.4" y="59">SW_Push</text>
<text x="50.6" y="56.5">SW6</text>
<text x="71.3" y="59">SW_Push</text>
<text x="72.8" y="56.5">SW10</text>
<text x="94.1" y="59">SW_Push</text>
<text x="95.7" y="56.5">SW14</text>
<text x="119.5" y="59">SW_Push</text>
<text x="121.1" y="56.5">SW18</text>
<text x="144.9" y="59">SW_Push</text>
<text x="146.5" y="56.5">SW22</text>
<text x="322.3" y="57.1">H4</text>
<text x="322.3" y="59.6">MountingHole_Pad</text>
<text x="347.7" y="57.1">H3</text>
<text x="347.7" y="59.6">MountingHole_Pad</text>
<text x="34.3" y="70">R2</text>
<text x="59.7" y="70">R6</text>
<text x="82.6" y="70">R10</text>
<text x="105.4" y="70">R14</text>
<text x="130.8" y="70">R18</text>
<text x="156.2" y="70">R22</text>
<text x="34.3" y="72.6">R</text>
<text x="59.7" y="72.6">R</text>
<text x="82.6" y="72.6">R</text>
<text x="105.4" y="72.6">R</text>
<text x="130.8" y="72.6">R</text>
<text x="156.2" y="72.6">R</text>
<text x="23" y="86.9">SW_Push</text>
<text x="25.2" y="84.4">SW3</text>
<text x="48.4" y="86.9">SW_Push</text>
<text x="50.6" y="84.4">SW7</text>
<text x="71.3" y="86.9">SW_Push</text>
<text x="72.8" y="84.4">SW11</text>
<text x="94.1" y="86.9">SW_Push</text>
<text x="95.7" y="84.4">SW15</text>
<text x="119.5" y="86.9">SW_Push</text>
<text x="121.1" y="84.4">SW19</text>
<text x="144.9" y="86.9">SW_Push</text>
<text x="146.5" y="84.4">SW23</text>
<text x="248.7" y="93.5">GND</text>
<text x="34.3" y="98">R3</text>
<text x="34.3" y="100.5">R</text>
<text x="59.7" y="98">R7</text>
<text x="59.7" y="100.5">R</text>
<text x="82.6" y="98">R11</text>
<text x="82.6" y="100.5">R</text>
<text x="105.4" y="98">R15</text>
<text x="105.4" y="100.5">R</text>
<text x="130.8" y="97.7">R19</text>
<text x="130.8" y="100.3">R</text>
<text x="156.2" y="96.7">R23</text>
<text x="156.2" y="99.3">R</text>
<text x="25.2" y="112.3">SW4</text>
<text x="50.6" y="112.3">SW8</text>
<text x="72.8" y="112.3">SW12</text>
<text x="95.7" y="112.3">SW16</text>
<text x="121.1" y="112.3">SW20</text>
<text x="146.5" y="112.3">SW24</text>
<text x="23" y="114.9">SW_Push</text>
<text x="48.4" y="114.9">SW_Push</text>
<text x="71.3" y="114.9">SW_Push</text>
<text x="94.1" y="114.9">SW_Push</text>
<text x="119.5" y="114.9">SW_Push</text>
<text x="144.9" y="114.9">SW_Push</text>
<text x="34.3" y="125.9">R4</text>
<text x="59.7" y="125.9">R8</text>
<text x="82.6" y="125.9">R12</text>
<text x="105.4" y="125.9">R16</text>
<text x="130.8" y="125.9">R20</text>
<text x="156.2" y="125.9">R24</text>
<text x="34.3" y="128.5">R</text>
<text x="59.7" y="128.5">R</text>
<text x="82.6" y="128.5">R</text>
<text x="105.4" y="128.5">R</text>
<text x="130.8" y="128.5">R</text>
<text x="156.2" y="128.5">R</text>
<text x="264.4" y="128.8">GND</text>
<text x="345.5" y="130.6">+5V</text>
<text x="239.8" y="137.2">SBU1</text>
<text x="239.8" y="134.7">SBU2</text>
<text x="249.7" y="136.3" transform="rotate(-90 249.7 136.3)">GND</text>
<text x="257.4" y="139.1" transform="rotate(-90 257.4 139.1)">SHIELD</text>
<text x="239.8" y="147.4">D+</text>
<text x="239.8" y="144.8">D+</text>
<text x="239.8" y="149.9">D-</text>
<text x="260.9" y="149.3">J4</text>
<text x="186.7" y="155">+5V</text>
<text x="208.1" y="155.8">GND</text>
<text x="239.8" y="152.5">D-</text>
<text x="260.9" y="151.8">USB_C_Receptacle_USB2.0</text>
<text x="56.8" y="160.1">100n</text>
<text x="196.4" y="160.3">F1</text>
<text x="239.8" y="160.1">CC1</text>
<text x="239.8" y="157.5">CC2</text>
<text x="59.1" y="162.6">C1</text>
<text x="195.4" y="162.9">Fuse</text>
<text x="239.8" y="165.2">VBUS</text>
<text x="56.6" y="172.8">100n</text>
<text x="58.9" y="170.2">C2</text>
<text x="36.1" y="177.6">R232</text>
<text x="41.5" y="174.6" transform="rotate(-90 41.5 174.6)">V3</text>
<text x="44" y="176" transform="rotate(-90 44 176)">VCC</text>
<text x="46.4" y="177.6">RXD</text>
<text x="46.7" y="175.1">TXD</text>
<text x="68.6" y="174.1">GND</text>
<text x="125" y="175.5">R25</text>
<text x="125" y="178">10k</text>
<text x="135.4" y="175.7">R26</text>
<text x="135.4" y="178.2">10k</text>
<text x="36.1" y="182.7">UD+</text>
<text x="36.1" y="185.2">UD-</text>
<text x="46.4" y="185.8">~{DSR}</text>
<text x="46.7" y="183.3">~{CTS}</text>
<text x="46.4" y="190.9">~{DCD}</text>
<text x="48.3" y="188.4">~{RI}</text>
<text x="126" y="186.4">D1</text>
<text x="126" y="189">LED</text>
<text x="136.4" y="186.9">D2</text>
<text x="136.4" y="189.5">LED</text>
<text x="44" y="196.6" transform="rotate(-90 44 196.6)">GND</text>
<text x="46.7" y="193.5">~{DTR}</text>
<text x="46.7" y="196">~{RTS}</text>
<text x="188.8" y="192.6">+5V</text>
<text x="211.3" y="197.7">U3</text>
<text x="236.7" y="194.6">+3V3</text>
<text x="45.1" y="200.7">U2</text>
<text x="45.1" y="203.3">CH340C</text>
<text x="205.9" y="200.2">AMS1117-3.3</text>
<text x="208" y="203.5">VI</text>
<text x="214.6" y="203.5">VO</text>
<text x="41.2" y="208.9">GND</text>
<text x="186.4" y="206.7">C4</text>
<text x="186.4" y="209.2">2.2uF</text>
<text x="213.4" y="207.3" transform="rotate(-90 213.4 207.3)">GND</text>
<text x="242.6" y="208">C3</text>
<text x="242.6" y="210.5">2.2uF</text>
<text x="181.1" y="219.3">GND</text>
<text x="210.6" y="220.3">GND</text>
<text x="237.3" y="219.5">GND</text>
<text x="119.3" y="249.7">+3V3</text>
<text x="130.2" y="251.8">R27</text>
<text x="144" y="249.7">D3</text>
<text x="130.2" y="254.3">2K2</text>
<text x="142.2" y="252.3">Purple</text>
<text x="46.7" y="262.3">J5</text>
<text x="152.9" y="263.2">GND</text>
<text x="46.7" y="264.9">Conn_01x06_Pin</text>
</g>
<g font-size="1.8" fill="#a90000">
<text x="248.7" y="130" transform="rotate(-90 248.7 130)">A1</text>
<text x="256.3" y="130.1" transform="rotate(-90 256.3 130.1)">S1</text>
<text x="234.9" y="133.6">B8</text>
<text x="235" y="136.1">A8</text>
<text x="234.9" y="143.8">B6</text>
<text x="234.9" y="148.8">B7</text>
<text x="235" y="146.3">A6</text>
<text x="235" y="151.4">A7</text>
<text x="234.9" y="156.5">B5</text>
<text x="235" y="159">A5</text>
<text x="235" y="164.1">A4</text>
<text x="40.4" y="171.1" transform="rotate(-90 40.4 171.1)">4</text>
<text x="42.9" y="171.7" transform="rotate(-90 42.9 171.7)">16</text>
<text x="51.4" y="174">2</text>
<text x="33" y="176.5">15</text>
<text x="51.4" y="176.5">3</text>
<text x="33.6" y="181.6">5</text>
<text x="33.6" y="184.1">6</text>
<text x="50.8" y="184.1">10</text>
<text x="51.4" y="181.6">9</text>
<text x="50.8" y="186.7">11</text>
<text x="50.8" y="189.2">12</text>
<text x="50.8" y="191.8">13</text>
<text x="50.8" y="194.3">14</text>
<text x="42.9" y="199" transform="rotate(-90 42.9 199)">1</text>
<text x="205.6" y="202.4">3</text>
<text x="218.3" y="202.4">2</text>
<text x="212.3" y="209.7" transform="rotate(-90 212.3 209.7)">1</text>
<text x="41.4" y="255.5">6</text>
<text x="41.4" y="263.1">3</text>
<text x="41.4" y="260.6">4</text>
<text x="41.4" y="258.1">5</text>
<text x="41.4" y="268.2">1</text>
<text x="41.4" y="265.7">2</text>
</g>
<g font-size="1.4" fill="#006464">
<text x="230.6" y="35.2">VCC</text>
<text x="228.9" y="37.8">VCC_1</text>
<text x="230.5" y="40.3">RAW</text>
<text x="210.3" y="45.4">A6</text>
<text x="210.3" y="47.9">A7</text>
<text x="230.7" y="45.4">DTR</text>
<text x="230.7" y="47.9">TXO</text>
<text x="210.3" y="53">A4</text>
<text x="231" y="50.5">RXI</text>
<text x="210.3" y="55.6">A5</text>
<text x="229" y="58.1">TXO_2</text>
<text x="229" y="55.6">RST_2</text>
<text x="210.3" y="60.6">RST_1</text>
<text x="210.3" y="65.7">A1</text>
<text x="210.3" y="63.2">A0</text>
<text x="229.3" y="60.6">RXI_2</text>
<text x="231.5" y="65.7">D3</text>
<text x="231.5" y="63.2">D2</text>
<text x="210.3" y="70.8">A3</text>
<text x="210.3" y="68.3">A2</text>
<text x="231.5" y="70.8">D5</text>
<text x="231.5" y="68.3">D4</text>
<text x="210.3" y="75.9">MISO</text>
<text x="210.3" y="73.3">SCK</text>
<text x="231.5" y="75.9">D7</text>
<text x="231.5" y="73.3">D6</text>
<text x="210.3" y="78.4">MOSI</text>
<text x="210.3" y="81">D10</text>
<text x="231.5" y="81">D9</text>
<text x="231.5" y="78.4">D8</text>
<text x="228.7" y="88.6">GND_1</text>
<text x="230.4" y="86">GND</text>
<text x="228.7" y="91.1">GND_2</text>
<text x="205.5" y="161.5" transform="rotate(-90 205.5 161.5)">5k1</text>
<text x="209.4" y="159.7" transform="rotate(-90 209.4 159.7)">R30</text>
<text x="211.9" y="161.1" transform="rotate(-90 211.9 161.1)">5k1</text>
<text x="215.7" y="159.3" transform="rotate(-90 215.7 159.3)">R31</text>
</g>
<g font-size="1.4" fill="#a90000">
<text x="234.9" y="34.3">JP1_4</text>
<text x="234.9" y="39.4">JP6_1</text>
<text x="234.9" y="36.8">JP6_4</text>
<text x="204.4" y="44.4">JP3_1</text>
<text x="204.4" y="47">JP3_2</text>
<text x="234.9" y="44.4">JP1_1</text>
<text x="234.9" y="47">JP1_2</text>
<text x="204.4" y="52.1">JP2_1</text>
<text x="234.9" y="49.5">JP1_3</text>
<text x="204.4" y="54.6">JP2_2</text>
<text x="204.4" y="59.7">JP6_3</text>
<text x="234.4" y="54.6">JP7_10</text>
<text x="234.4" y="59.7">JP7_11</text>
<text x="234.4" y="57.2">JP7_12</text>
<text x="204.4" y="64.8">JP6_7</text>
<text x="204.4" y="62.2">JP6_8</text>
<text x="234.9" y="64.8">JP7_7</text>
<text x="234.9" y="62.2">JP7_8</text>
<text x="204.4" y="69.8">JP6_5</text>
<text x="204.4" y="67.3">JP6_6</text>
<text x="234.9" y="69.8">JP7_5</text>
<text x="234.9" y="67.3">JP7_6</text>
<text x="203.9" y="74.9">JP6_10</text>
<text x="203.9" y="77.5">JP6_11</text>
<text x="204.4" y="72.4">JP6_9</text>
<text x="234.9" y="77.5">JP7_2</text>
<text x="234.9" y="74.9">JP7_3</text>
<text x="234.9" y="72.4">JP7_4</text>
<text x="203.9" y="80">JP6_12</text>
<text x="234.9" y="80">JP7_1</text>
<text x="234.9" y="85.1">JP1_5</text>
<text x="234.9" y="87.6">JP6_2</text>
<text x="238.1" y="85.1">6</text>
<text x="234.9" y="90.2">JP7_9</text>
</g>
</svg>
